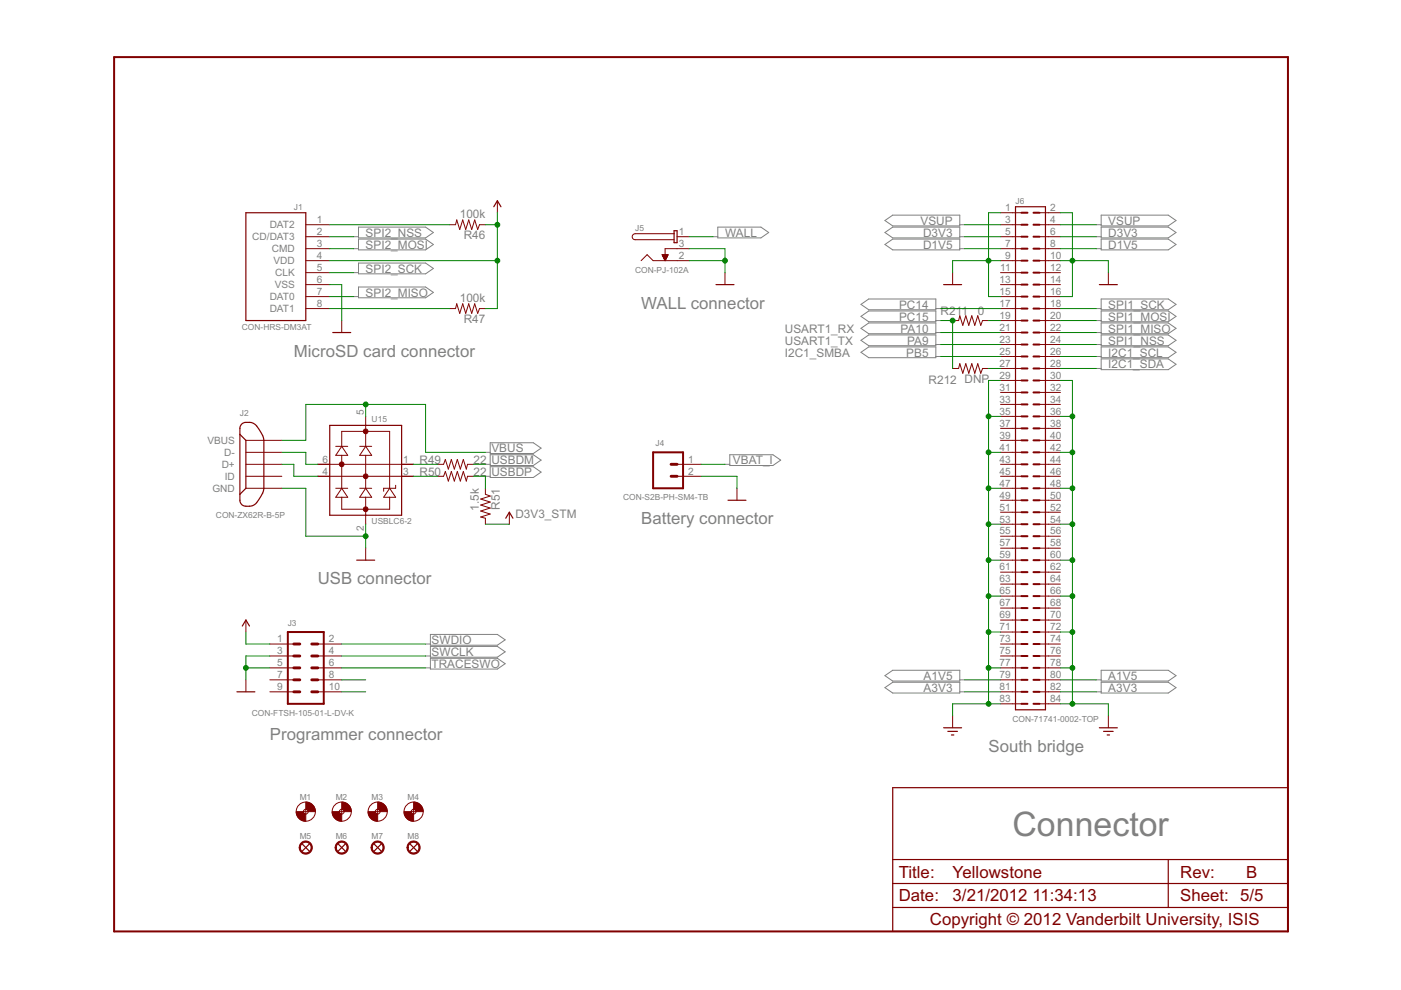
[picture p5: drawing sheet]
<svg xmlns="http://www.w3.org/2000/svg" width="297mm" height="210mm" viewBox="0 0 297 210" stroke-linecap="round" stroke-linejoin="round" font-family="sans-serif">
<g fill="none" stroke="#808080" stroke-width=".21">
<path d="M75 57.8h1M75 52.7h1M75 50.2h1M76 48.2h14.2l1.7 1.1-1.7 1.1h-14.2zM76 50.7h14.2l1.7 1.1-1.7 1.2h-14.2zM76 55.8h14.2l1.7 1.1-1.7 1.2h-14.2zM151.2 50.2h1M152.2 48.2h9.1l1.7 1.1-1.7 1.1h-9.1zM187.6 51.8l1.7-1.1h14.2v2.3h-14.2zM187.6 49.3l1.7-1.1h14.2v2.2h-14.2zM187.6 46.8l1.7-1.2h14.2v2.3h-14.2zM203.5 52.7h1"/>
<path d="M203.5 50.2h1M203.5 47.6h1M232.5 52.7h1M232.5 50.2h1M232.5 47.6h1M233.5 50.7h14.2l1.6 1.1-1.6 1.2h-14.2zM233.5 48.2h14.2l1.6 1.1-1.6 1.1h-14.2zM233.5 45.6h14.2l1.6 1.2-1.6 1.1h-14.2zM75 62.9h1M76 60.9h14.2l1.7 1.1-1.7 1.1h-14.2zM182.5 72.2l1.7-1.2h14.2v2.3h-14.2zM182.5 64.5l1.7-1.1h14.2v2.3h-14.2z"/>
<path d="M182.5 69.6l1.7-1.1h14.2v2.3h-14.2zM182.5 67.1l1.7-1.2h14.2v2.3h-14.2zM182.5 74.7l1.7-1.1h14.2v2.2h-14.2zM198.4 73h1M198.4 65.4h1M198.4 70.5h1M198.4 68h1M198.4 75.6h1M232.5 73h1M232.5 65.4h1M232.5 70.5h1M232.5 68h1"/>
<path d="M232.5 75.6h1M232.5 78.1h1M233.5 63.4h14.2l1.6 1.1-1.6 1.2h-14.2zM233.5 65.9h14.2l1.6 1.2-1.6 1.1h-14.2zM233.5 68.5h14.2l1.6 1.1-1.6 1.2h-14.2zM233.5 71h14.2l1.6 1.2-1.6 1.1h-14.2zM233.5 73.6h14.2l1.6 1.1-1.6 1.1h-14.2zM233.5 76.1h14.2l1.6 1.1-1.6 1.2h-14.2zM102.9 95.9h1M102.9 98.4h1M103.9 93.9h9.2l1.6 1.1-1.6 1.2h-9.2zM103.9 96.4h9.2l1.6 1.2-1.6 1.1h-9.2z"/>
<path d="M103.9 99h9.2l1.6 1.1-1.6 1.1h-9.2zM153.7 98.4h1M154.7 96.4h9.2l1.6 1.2-1.6 1.1h-9.2zM102.9 101h1M90.2 136.5h1M90.2 139.1h1M91.2 134.5h14.3l1.6 1.2-1.6 1.1h-14.3zM91.2 137.1h14.3l1.6 1.1-1.6 1.1h-14.3zM91.2 139.6h14.3l1.6 1.1-1.6 1.2h-14.3zM90.2 141.6h1M187.6 143.3l1.7-1.2h14.2v2.3h-14.2zM187.6 145.8l1.7-1.1h14.2v2.2h-14.2z"/>
<path d="M203.5 144.1h1M203.5 146.7h1M232.5 144.1h1M232.5 146.7h1M233.5 142.1h14.2l1.6 1.2-1.6 1.1h-14.2zM233.5 144.7h14.2l1.6 1.1-1.6 1.1h-14.2z"/>
</g>
<g fill="none" stroke="#800000" stroke-width=".42">
<path d="M24.2 12.1h248.9v185.4h-248.9zM216.6 45.1h1.2M216.6 47.6h1.2M216.6 50.2h1.2M216.6 52.7h1.2M216.6 55.3h1.2M216.6 57.8h1.2M219.1 45.1h1.3M219.1 47.6h1.3M219.1 50.2h1.3M219.1 52.7h1.3M219.1 55.3h1.3"/>
<path d="M219.1 57.8h1.3M216.6 60.3h1.2M216.6 62.9h1.2M216.6 65.4h1.2M216.6 68h1.2M216.6 70.5h1.2M216.6 73h1.2M216.6 75.6h1.2M216.6 78.1h1.2M219.1 60.3h1.3M219.1 62.9h1.3M219.1 65.4h1.3"/>
<path d="M219.1 68h1.3M219.1 70.5h1.3M219.1 73h1.3M219.1 75.6h1.3M219.1 78.1h1.3M138.5 95.9h6.3v7.6h-6.3zM216.6 95.9h1.2M216.6 80.7h1.2M216.6 83.2h1.2M216.6 85.7h1.2M216.6 88.3h1.2M216.6 90.8h1.2"/>
<path d="M216.6 93.4h1.2M216.6 98.4h1.2M219.1 95.9h1.3M219.1 80.7h1.3M219.1 83.2h1.3M219.1 85.7h1.3M219.1 88.3h1.3M219.1 90.8h1.3M219.1 93.4h1.3M219.1 98.4h1.3M216.6 103.5h1.2M216.6 101h1.2"/>
<path d="M216.6 106.1h1.2M216.6 108.6h1.2M216.6 111.1h1.2M216.6 113.7h1.2M216.6 116.2h1.2M216.6 118.8h1.2M219.1 103.5h1.3M219.1 101h1.3M219.1 106.1h1.3M219.1 108.6h1.3M219.1 111.1h1.3M219.1 113.7h1.3"/>
<path d="M219.1 116.2h1.3M219.1 118.8h1.3M61 134h7.6v15.2h-7.6zM216.6 134h1.2M216.6 121.3h1.2M216.6 123.8h1.2M216.6 126.4h1.2M216.6 128.9h1.2M216.6 131.5h1.2M216.6 136.5h1.2M216.6 139.1h1.2M219.1 134h1.3"/>
<path d="M219.1 121.3h1.3M219.1 123.8h1.3M219.1 126.4h1.3M219.1 128.9h1.3M219.1 131.5h1.3M219.1 136.5h1.3M219.1 139.1h1.3M216.6 149.2h1.2M216.6 141.6h1.2M216.6 144.1h1.2M216.6 146.7h1.2M219.1 149.2h1.3"/>
<path d="M219.1 141.6h1.3M219.1 144.1h1.3M219.1 146.7h1.3"/>
</g>
<g fill="none" stroke="#800000" stroke-width=".25">
<path d="M52.1 45.1h12.7v22.9h-12.7zM104.7 43.8l.8-1.2 .7 1.2M142.9 48.9h.7v2.6h-.7zM215.3 43.8h6.4v106.7h-6.4zM70.5 70.5h3.9M151.8 60.3h3.8M200.1 60.3h3.8M233.1 60.3h3.8M50.9 92.1l1.2 1.3v10.1l-1.2 1.3M51.3 89.8a2.52 2.52 0 0 1 3.6 1.2l.8 1.4 .2 1v10.1a6.1 6.1 0 0 1-2.3 3.7 1.91 1.91 0 0 1-2.7-.9v-15.5l.1-.5zM69.9 90.2h15.3v19h-15.3zM75.6 118.8h3.8"/>
<path d="M107.2 109.9l.8-1.3 .8 1.3M154.3 106.1h3.9M51.4 132.7l.7-1.2 .8 1.2M50.2 146.7h3.8M200.1 154.3h3.8M201 155.1h2M201.7 155.8h.5M233.1 154.3h3.8M234 155.1h2M234.7 155.8h.5M64.1 178.9l1.5 1.6M65.6 178.9l-1.5 1.6"/>
<path d="M71.7 178.9l1.5 1.6M73.2 178.9l-1.5 1.6M79.3 178.9l1.5 1.6M80.8 178.9l-1.5 1.6M86.9 178.9l1.6 1.6M88.5 178.9l-1.6 1.6M189.3 167h83.8v30.5h-83.8zM189.3 192.4h83.8M189.3 187.3h83.8M189.3 182.2h83.8M247.7 182.2v10.2"/>
</g>
<g fill="none" stroke="#800000" stroke-width=".21">
<path d="M64.8 47.6h5.1M64.8 50.2h5.1M64.8 52.7h5.1M64.8 55.3h5.1M64.8 57.8h5.1M95.3 47.6h1.3l.2-1 .7 2.1 .6-2.1 .6 2.1 .7-2.1 .6 2.1 .6-2.1 .7 2.1 .4-1.1h1.2M105.5 42.6v2.5M135.9 55.3l1.3-1.3 1.3 1.3h7.6M140.4 54h1.2l-.6 1.3zM140.4 54h1.2M140.4 54.1h1.2M140.5 54.2h1.1"/>
<path d="M140.5 54.2h1M140.5 54.3h1M140.6 54.4h.9M140.6 54.4h.8M140.6 54.5h.8M140.7 54.5h.7M140.7 54.6h.7M140.7 54.7h.6M140.8 54.8h.5M140.8 54.8h.4M140.8 54.9h.4M140.9 55h.3"/>
<path d="M140.9 55h.2M140.9 55.1h.2M141 55.2h.1M142.9 49.6h-8.2a.63 .63 0 0 0-.7 .6 .63 .63 0 0 0 .7 .6h8.2M143.6 50.2h2.5M146.1 52.7h-5.1v2.6M153.7 57.8v2.5M202 57.8v2.5M212.1 47.6h4.5M212.1 50.2h4.5M212.1 52.7h4.5M212.1 55.3h4.5"/>
<path d="M212.1 57.8h4.5M212.1 45.1h4.5M220.4 47.6h4.4M220.4 50.2h4.4M220.4 52.7h4.4M220.4 55.3h4.4M220.4 57.8h4.4M220.4 45.1h4.4M235 57.8v2.5M64.8 60.3h5.1M64.8 62.9h5.1M64.8 65.4h5.1"/>
<path d="M72.5 68v2.5M95.3 65.4h1.3l.2-1 .7 2 .6-2 .6 2 .7-2 .6 2 .6-2 .7 2 .4-1h1.2M202 68h1.2l.3-1 .6 2 .7-2 .6 2 .6-2 .7 2 .6-2 .6 2 .4-1h1.3M202 78.1h1.2l.3-1 .6 2 .7-2 .6 2 .6-2 .7 2 .6-2 .6 2 .4-1h1.3M212.1 60.3h4.5M212.1 62.9h4.5M212.1 65.4h4.5M212.1 68h4.5M212.1 70.5h4.5M212.1 73h4.5M212.1 75.6h4.5M212.1 78.1h4.5"/>
<path d="M220.4 60.3h4.4M220.4 62.9h4.4M220.4 65.4h4.4M220.4 68h4.4M220.4 70.5h4.4M220.4 73h4.4M220.4 75.6h4.4M220.4 78.1h4.4M52.1 93.4h7.7M52.1 95.9h7.7M52.1 98.4h7.7M67.4 98.4h20.3"/>
<path d="M71.2 94.6h2.5M72.5 94.6v-3.1h10.1v12M72.5 96.5v7M72.5 94.6l1.2 1.9h-2.5zM76.3 94.6h2.5M77.5 88.3v6.3M77.5 96.5v7M77.5 94.6l1.3 1.9h-2.5zM92.8 98.4h1.2l.4-1 .7 2.1 .6-2.1 .6 2.1 .7-2.1 .6 2.1 .6-2.1 .7 2.1 .2-1.1h1.3M143.6 98.4h5M212.1 93.4h4.5M212.1 95.9h4.5"/>
<path d="M212.1 98.4h4.5M212.1 80.7h4.5M212.1 83.2h4.5M212.1 85.7h4.5M212.1 88.3h4.5M212.1 90.8h4.5M220.4 93.4h4.4M220.4 95.9h4.4M220.4 98.4h4.4M220.4 80.7h4.4M220.4 83.2h4.4M220.4 85.7h4.4"/>
<path d="M220.4 88.3h4.4M220.4 90.8h4.4M52.1 101h7.7M52.1 103.5h7.7M67.4 101h20.3M71.2 103.5h2.5M72.5 105.4v2.6h10.1v-2.6M72.5 103.5l1.2 1.9h-2.5zM76.3 103.5h2.5M77.5 105.4v5.7M77.5 116.2v2.6M77.5 103.5l1.3 1.9h-2.5z"/>
<path d="M82.6 103.5l1.3 1.9h-2.6zM83.9 102.9v.6h-2.6v.7M92.8 101h1.2l.4-1 .7 2 .6-2 .6 2 .7-2 .6 2 .6-2 .7 2 .2-1h1.3M102.9 103.5v1.3l1 .4-2 .6 2 .6-2 .7 2 .6-2 .7 2 .6-2 .6 1 .3v1.2M108 108.6v2.5M143.6 101h5M156.3 103.5v2.6M212.1 101h4.5M212.1 103.5h4.5M212.1 106.1h4.5M212.1 108.6h4.5M212.1 111.1h4.5"/>
<path d="M212.1 113.7h4.5M212.1 116.2h4.5M212.1 118.8h4.5M220.4 101h4.4M220.4 103.5h4.4M220.4 106.1h4.4M220.4 108.6h4.4M220.4 111.1h4.4M220.4 113.7h4.4M220.4 116.2h4.4M220.4 118.8h4.4M52.1 131.5v2.5"/>
<path d="M57.2 136.5h5.1M57.2 139.1h5.1M67.4 136.5h5.1M67.4 139.1h5.1M212.1 136.5h4.5M212.1 139.1h4.5M212.1 121.3h4.5M212.1 123.8h4.5M212.1 126.4h4.5M212.1 128.9h4.5M212.1 131.5h4.5M212.1 134h4.5"/>
<path d="M220.4 136.5h4.4M220.4 139.1h4.4M220.4 121.3h4.4M220.4 123.8h4.4M220.4 126.4h4.4M220.4 128.9h4.4M220.4 131.5h4.4M220.4 134h4.4M52.1 144.1v2.6M57.2 141.6h5.1M57.2 144.1h5.1M57.2 146.7h5.1"/>
<path d="M67.4 141.6h5.1M67.4 144.1h5.1M67.4 146.7h5.1M202 151.8v2.5M212.1 141.6h4.5M212.1 144.1h4.5M212.1 146.7h4.5M212.1 149.2h4.5M220.4 141.6h4.4M220.4 144.1h4.4M220.4 146.7h4.4M220.4 149.2h4.4"/>
<path d="M235 151.8v2.5M64.3 172.1h1M64.8 171.6v1M71.9 172.1h1.1M72.5 171.6v1M79.6 172.1h1M80.1 171.6v1M87.2 172.1h1M87.7 171.6v1"/>
<circle cx="64.8" cy="172.1" r="2.03"/>
<circle cx="64.8" cy="172.1" r=".51"/>
<circle cx="72.5" cy="172.1" r="2.03"/>
<circle cx="72.5" cy="172.1" r=".51"/>
<circle cx="80.1" cy="172.1" r="2.03"/>
<circle cx="80.1" cy="172.1" r=".51"/>
<circle cx="87.7" cy="172.1" r="2.03"/>
<circle cx="87.7" cy="172.1" r=".51"/>
</g>
<g fill="#800000" stroke="#800000" stroke-width=".21">
<path d="M64.8 170.1a2.04 2.04 0 0 1 2.1 2h-1.6l-.1-.3-.4-.2z" fill-rule="evenodd"/>
<path d="M62.8 172.1h1.5l.1 .3 .4 .2v1.5a2 2 0 0 1-2-2z" fill-rule="evenodd"/>
<path d="M72.5 170.1a2.04 2.04 0 0 1 2 2h-1.5l-.1-.3-.4-.2z" fill-rule="evenodd"/>
<path d="M70.4 172.1h1.5l.1 .3 .5 .2v1.5a2 2 0 0 1-2.1-2z" fill-rule="evenodd"/>
<path d="M80.1 170.1a2.04 2.04 0 0 1 2 2h-1.5l-.1-.3-.4-.2z" fill-rule="evenodd"/>
<path d="M78 172.1h1.6l.1 .3 .4 .2v1.5a1.97 1.97 0 0 1-2.1-2z" fill-rule="evenodd"/>
<path d="M87.7 170.1a2.04 2.04 0 0 1 2 2h-1.5l-.1-.3-.4-.2z" fill-rule="evenodd"/>
<path d="M85.7 172.1h1.5l.2 .4 .3 .1v1.5a1.97 1.97 0 0 1-2-2z" fill-rule="evenodd"/>
<path d="M63.8 178.8a1.39 1.39 0 0 1 2.2 .2 1.39 1.39 0 0 1-.8 2.1 1.39 1.39 0 0 1-1.8-1.4h.3a1.14 1.14 0 0 1 1.7-.9 1.14 1.14 0 0 1 .1 1.9 1.14 1.14 0 0 1-1.8-.7v-.3h-.3z" fill-rule="evenodd"/>
<path d="M71.4 178.8a1.39 1.39 0 0 1 2.2 .2 1.39 1.39 0 0 1-.8 2.1 1.39 1.39 0 0 1-1.7-1.4h.2a1.14 1.14 0 0 1 1.7-.9 1.14 1.14 0 0 1 .1 1.9 1.14 1.14 0 0 1-1.8-.7v-.3h-.2z" fill-rule="evenodd"/>
<path d="M79.1 178.8a1.39 1.39 0 0 1 2.2 .2 1.39 1.39 0 0 1-.9 2.1 1.39 1.39 0 0 1-1.7-1.4h.2a1.14 1.14 0 0 1 1.7-.9 1.14 1.14 0 0 1 .2 1.9 1.14 1.14 0 0 1-1.8-.7l-.1-.3h-.2z" fill-rule="evenodd"/>
<path d="M86.7 178.8a1.4 1.4 0 0 1 2.2 .1 1.4 1.4 0 0 1-.8 2.1 1.4 1.4 0 0 1-1.8-1.3h.3a1.14 1.14 0 0 1 1.6-.9 1.14 1.14 0 0 1 .2 1.9 1.14 1.14 0 0 1-1.8-.7v-.3h-.3z" fill-rule="evenodd"/>
<circle cx="77.5" cy="101" r=".51"/>
<circle cx="72.5" cy="98.4" r=".51"/>
<circle cx="77.5" cy="91.5" r=".51"/>
<circle cx="77.5" cy="108" r=".51"/>
</g>
<path d="M142.3 98.4h1.3M142.3 101h1.3M62.3 139.1h1.3M62.3 136.5h1.3M66.1 139.1h1.3M66.1 136.5h1.3M62.3 141.6h1.3M62.3 146.7h1.3M62.3 144.1h1.3M66.1 141.6h1.3M66.1 146.7h1.3M66.1 144.1h1.3" fill="none" stroke="#800000" stroke-width=".61"/>
<g fill="none" stroke="#008000" stroke-width=".21">
<path d="M69.9 55.3h35.6M69.9 52.7h5.1M69.9 47.6h25.4M69.9 50.2h5.1M69.9 57.8h5.1M102.9 47.6h2.6M105.5 45.1v20.3h-2.6M146.1 55.3h7.6M146.1 52.7h7.6v5.1M146.1 50.2h5.1M204.5 52.7h7.6M204.5 47.6h7.6"/>
<path d="M204.5 50.2h7.6M212.1 55.3h-10.1v2.5M212.1 45.1h-2.5v17.8h2.5M224.8 55.3h10.2v2.5M224.8 52.7h7.7M224.8 45.1h2.6v17.8h-2.6M224.8 47.6h7.7M224.8 50.2h7.7M69.9 60.3h2.6v7.7M69.9 62.9h5.1M69.9 65.4h25.4M199.4 68h2.6v10.1"/>
<path d="M199.4 65.4h12.7M199.4 75.6h12.7M199.4 73h12.7M199.4 70.5h12.7M209.6 78.1h2.5M209.6 68h2.5M224.8 65.4h7.7M224.8 75.6h7.7M224.8 78.1h7.7M224.8 73h7.7M224.8 70.5h7.7M224.8 68h7.7"/>
<path d="M59.8 93.4h5v-7.7h25.4v10.2h12.7M59.8 95.9h5v2.5h2.6M59.8 98.4h2.5v2.6h5.1M77.5 85.7v2.6M87.7 98.4h5.1M100.4 98.4h2.5M148.6 98.4h5.1M209.6 95.9h2.5M209.6 88.3h2.5M212.1 80.7h-2.5v68.5M224.8 95.9h2.6M224.8 80.7h2.6v68.5"/>
<path d="M224.8 88.3h2.6M59.8 103.5h5v10.2h12.7M77.5 111.1v5.1M87.7 101h5.1M100.4 101h2.5v2.5M102.9 111.1h5.1M148.6 101h7.7v2.5M209.6 103.5h2.5M209.6 111.1h2.5M209.6 118.8h2.5M224.8 103.5h2.6M224.8 111.1h2.6"/>
<path d="M224.8 118.8h2.6M52.1 134v2.5h5.1M57.2 139.1h-5.1v5M72.5 139.1h17.7M72.5 136.5h17.7M209.6 134h2.5M209.6 126.4h2.5M224.8 134h2.6M224.8 126.4h2.6M52.1 141.6h5.1M72.5 141.6h17.7M72.5 146.7h5"/>
<path d="M72.5 144.1h5M204.5 146.7h7.6M204.5 144.1h7.6M209.6 141.6h2.5M212.1 149.2h-10.1v2.6M224.8 141.6h2.6M224.8 149.2h10.2v2.6M224.8 146.7h7.7M224.8 144.1h7.7"/>
</g>
<g fill="#008000" stroke="#008000" stroke-width=".21">
<circle cx="77.5" cy="85.7" r=".51"/>
<circle cx="52.1" cy="141.6" r=".51"/>
<circle cx="153.7" cy="55.3" r=".51"/>
<circle cx="209.6" cy="55.3" r=".51"/>
<circle cx="227.4" cy="55.3" r=".51"/>
<circle cx="77.5" cy="113.7" r=".51"/>
<circle cx="105.5" cy="47.6" r=".51"/>
<circle cx="105.5" cy="55.3" r=".51"/>
<circle cx="227.4" cy="149.2" r=".51"/>
<circle cx="227.4" cy="141.6" r=".51"/>
<circle cx="227.4" cy="134" r=".51"/>
<circle cx="227.4" cy="126.4" r=".51"/>
<circle cx="227.4" cy="118.8" r=".51"/>
<circle cx="227.4" cy="111.1" r=".51"/>
<circle cx="227.4" cy="103.5" r=".51"/>
<circle cx="227.4" cy="95.9" r=".51"/>
<circle cx="227.4" cy="88.3" r=".51"/>
<circle cx="209.6" cy="149.2" r=".51"/>
<circle cx="209.6" cy="88.3" r=".51"/>
<circle cx="209.6" cy="95.9" r=".51"/>
<circle cx="209.6" cy="103.5" r=".51"/>
<circle cx="209.6" cy="111.1" r=".51"/>
<circle cx="209.6" cy="118.8" r=".51"/>
<circle cx="209.6" cy="126.4" r=".51"/>
<circle cx="209.6" cy="134" r=".51"/>
<circle cx="209.6" cy="141.6" r=".51"/>
<circle cx="202" cy="68" r=".51"/>
</g>
<text font-size="8" fill="#808080" x="214.7" y="177.2">Connector</text>
<g font-size="4" fill="#808080">
<text x="135.9" y="65.4">WALL connector</text>
<text x="62.3" y="75.6">MicroSD card connector</text>
<text x="135.9" y="111.1">Battery connector</text>
<text x="67.4" y="123.8">USB connector</text>
<text x="57.2" y="156.9">Programmer connector</text>
<text x="209.6" y="159.4">South bridge</text>
</g>
<g font-size="4" fill="#800000">
<text x="190.5" y="191.1">Date:</text>
<text x="190.5" y="186.1">Title:</text>
<text x="202" y="191.1">3/21/2012</text>
<text x="202" y="186.1">Yellowstone</text>
<text x="218.9" y="191.1">11:34:13</text>
<text x="250.2" y="191.1">Sheet: 5/5</text>
<text x="250.2" y="186.1">Rev:</text>
<text x="264.2" y="186.1">B</text>
<text x="197.1" y="196.2">Copyright © 2012 Vanderbilt University, ISIS</text>
</g>
<g font-size="2.8" fill="#808080">
<text x="97.5" y="46.3">100k</text>
<text x="195.2" y="47.7">VSUP</text>
<text x="235" y="47.7">VSUP</text>
<text x="77.5" y="50.2">SPI2_NSS</text>
<text x="77.5" y="52.7">SPI2_MOSI</text>
<text x="98.3" y="50.7">R46</text>
<text x="153.7" y="50.2">WALL</text>
<text x="195.7" y="52.7">D1V5</text>
<text x="195.7" y="50.2">D3V3</text>
<text x="235" y="52.7">D1V5</text>
<text x="235" y="50.2">D3V3</text>
<text x="77.5" y="57.8">SPI2_SCK</text>
<text x="77.5" y="62.9">SPI2_MISO</text>
<text x="97.5" y="64">100k</text>
<text x="190.6" y="65.4">PC14</text>
<text x="235" y="65.4">SPI1_SCK</text>
<text x="98.3" y="68.5">R47</text>
<text x="166.4" y="70.5">USART1_RX</text>
<text x="190.6" y="68">PC15</text>
<text x="190.9" y="70.5">PA10</text>
<text x="199.4" y="66.7">R211</text>
<text x="207.3" y="66.8">0</text>
<text x="235" y="70.5">SPI1_MISO</text>
<text x="235" y="68">SPI1_MOSI</text>
<text x="166.4" y="73">USART1_TX</text>
<text x="166.4" y="75.6">I2C1_SMBA</text>
<text x="192.1" y="75.6">PB5</text>
<text x="192.3" y="73">PA9</text>
<text x="235" y="75.6">I2C1_SCL</text>
<text x="235" y="73">SPI1_NSS</text>
<text x="196.9" y="81.4">R212 DNP</text>
<text x="235" y="78.1">I2C1_SDA</text>
<text x="104.2" y="95.9">VBUS</text>
<text x="89" y="98.4">R49</text>
<text x="89" y="101">R50</text>
<text x="100.4" y="98.4">22</text>
<text x="100.4" y="101">22</text>
<text x="104.2" y="98.4">USBDM</text>
<text x="104.2" y="101">USBDP</text>
<text x="155.4" y="98.4">VBAT_I</text>
<text x="101.5" y="108.3" transform="rotate(-90 101.5 108.3)">1.5k</text>
<text x="106" y="108.1" transform="rotate(-90 106 108.1)">R51</text>
<text x="109.3" y="109.9">D3V3_STM</text>
<text x="91.5" y="136.5">SWDIO</text>
<text x="91.5" y="139.1">SWCLK</text>
<text x="91.5" y="141.6">TRACESWO</text>
<text x="195.8" y="146.7">A3V3</text>
<text x="195.8" y="144.2">A1V5</text>
<text x="235" y="146.7">A3V3</text>
<text x="235" y="144.2">A1V5</text>
</g>
<g font-size="2.4" fill="#808080">
<text x="67.2" y="47.3">1</text>
<text x="213.1" y="44.8">1</text>
<text x="213.1" y="47.3">3</text>
<text x="222.6" y="44.8">2</text>
<text x="222.6" y="47.3">4</text>
<text x="53.5" y="51">CD/DAT3</text>
<text x="57.2" y="48.4">DAT2</text>
<text x="57.6" y="53.5">CMD</text>
<text x="67.2" y="49.8">2</text>
<text x="67.2" y="52.4">3</text>
<text x="143.9" y="49.8">1</text>
<text x="143.9" y="52.4">3</text>
<text x="213.1" y="49.8">5</text>
<text x="213.1" y="52.4">7</text>
<text x="222.6" y="49.8">6</text>
<text x="222.6" y="52.4">8</text>
<text x="58" y="56">VDD</text>
<text x="58.3" y="58.6">CLK</text>
<text x="67.2" y="54.9">4</text>
<text x="67.2" y="57.5">5</text>
<text x="67.2" y="60">6</text>
<text x="143.9" y="54.9">2</text>
<text x="211.9" y="60">13</text>
<text x="212.1" y="57.5">11</text>
<text x="213.1" y="54.9">9</text>
<text x="222.6" y="54.9">10</text>
<text x="222.6" y="57.5">12</text>
<text x="222.6" y="60">14</text>
<text x="57.2" y="63.7">DAT0</text>
<text x="58.2" y="61.1">VSS</text>
<text x="67.2" y="62.5">7</text>
<text x="67.2" y="65.1">8</text>
<text x="211.9" y="62.5">15</text>
<text x="211.9" y="65.1">17</text>
<text x="222.6" y="62.5">16</text>
<text x="222.6" y="65.1">18</text>
<text x="57.2" y="66.2">DAT1</text>
<text x="211.9" y="67.6">19</text>
<text x="211.9" y="70.2">21</text>
<text x="222.6" y="67.6">20</text>
<text x="222.6" y="70.2">22</text>
<text x="211.9" y="72.7">23</text>
<text x="211.9" y="75.2">25</text>
<text x="211.9" y="77.8">27</text>
<text x="222.6" y="72.7">24</text>
<text x="222.6" y="75.2">26</text>
<text x="222.6" y="77.8">28</text>
<text x="211.9" y="80.3">29</text>
<text x="211.9" y="82.9">31</text>
<text x="222.6" y="80.3">30</text>
<text x="222.6" y="82.9">32</text>
<text x="77.2" y="87.9" transform="rotate(-90 77.2 87.9)">5</text>
<text x="211.9" y="85.4">33</text>
<text x="211.9" y="87.9">35</text>
<text x="222.6" y="85.4">34</text>
<text x="222.6" y="87.9">36</text>
<text x="44" y="94.1">VBUS</text>
<text x="211.9" y="90.5">37</text>
<text x="211.9" y="93">39</text>
<text x="211.9" y="95.5">41</text>
<text x="222.6" y="90.5">38</text>
<text x="222.6" y="93">40</text>
<text x="222.6" y="95.5">42</text>
<text x="47" y="99.2">D+</text>
<text x="47.5" y="96.7">D-</text>
<text x="47.7" y="101.7">ID</text>
<text x="68.4" y="98.1">6</text>
<text x="68.4" y="100.6">4</text>
<text x="85.5" y="98.1">1</text>
<text x="85.5" y="100.6">3</text>
<text x="145.9" y="98.1">1</text>
<text x="145.9" y="100.6">2</text>
<text x="211.9" y="98.1">43</text>
<text x="211.9" y="100.6">45</text>
<text x="222.6" y="98.1">44</text>
<text x="222.6" y="100.6">46</text>
<text x="45" y="104.3">GND</text>
<text x="211.9" y="103.2">47</text>
<text x="211.9" y="105.7">49</text>
<text x="222.6" y="103.2">48</text>
<text x="222.6" y="105.7">50</text>
<text x="77.2" y="112.7" transform="rotate(-90 77.2 112.7)">2</text>
<text x="211.9" y="108.2">51</text>
<text x="211.9" y="110.8">53</text>
<text x="211.9" y="113.3">55</text>
<text x="222.6" y="108.2">52</text>
<text x="222.6" y="110.8">54</text>
<text x="222.6" y="113.3">56</text>
<text x="211.9" y="115.9">57</text>
<text x="211.9" y="118.4">59</text>
<text x="222.6" y="115.9">58</text>
<text x="222.6" y="118.4">60</text>
<text x="211.9" y="120.9">61</text>
<text x="211.9" y="123.5">63</text>
<text x="222.6" y="120.9">62</text>
<text x="222.6" y="123.5">64</text>
<text x="211.9" y="126">65</text>
<text x="211.9" y="128.6">67</text>
<text x="211.9" y="131.1">69</text>
<text x="222.6" y="126">66</text>
<text x="222.6" y="128.6">68</text>
<text x="222.6" y="131.1">70</text>
<text x="58.8" y="136.2">1</text>
<text x="69.7" y="136.2">2</text>
<text x="211.9" y="133.6">71</text>
<text x="211.9" y="136.2">73</text>
<text x="222.6" y="133.6">72</text>
<text x="222.6" y="136.2">74</text>
<text x="58.8" y="138.7">3</text>
<text x="58.8" y="141.3">5</text>
<text x="58.8" y="143.8">7</text>
<text x="69.7" y="138.7">4</text>
<text x="69.7" y="141.3">6</text>
<text x="69.7" y="143.8">8</text>
<text x="211.9" y="138.7">75</text>
<text x="211.9" y="141.3">77</text>
<text x="211.9" y="143.8">79</text>
<text x="222.6" y="138.7">76</text>
<text x="222.6" y="141.3">78</text>
<text x="222.6" y="143.8">80</text>
<text x="58.8" y="146.3">9</text>
<text x="69.7" y="146.3">10</text>
<text x="211.9" y="146.3">81</text>
<text x="211.9" y="148.9">83</text>
<text x="222.6" y="146.3">82</text>
<text x="222.6" y="148.9">84</text>
</g>
<g font-size="2" fill="#808080">
<text x="62.3" y="44.5">J1</text>
<text x="215.3" y="43.2">J6</text>
<text x="134.7" y="48.9">J5</text>
<text x="134.7" y="57.8">CON-PJ-102A</text>
<text x="51.3" y="69.9">CON-HRS-DM3AT</text>
<text x="50.9" y="88.3">J2</text>
<text x="78.8" y="89.6">U15</text>
<text x="139" y="94.6">J4</text>
<text x="132.1" y="106.1">CON-S2B-PH-SM4-TB</text>
<text x="45.8" y="109.9">CON-ZX62R-B-5P</text>
<text x="78.8" y="111.1">USBLC6-2</text>
<text x="61" y="132.7">J3</text>
<text x="53.4" y="151.8">CON-FTSH-105-01-L-DV-K</text>
<text x="214.7" y="153">CON-71741-0002-TOP</text>
<text x="63.6" y="169.6">M1</text>
<text x="71.2" y="169.6">M2</text>
<text x="78.8" y="169.6">M3</text>
<text x="86.4" y="169.6">M4</text>
<text x="63.6" y="177.8">M5</text>
<text x="71.2" y="177.8">M6</text>
<text x="78.8" y="177.8">M7</text>
<text x="86.4" y="177.8">M8</text>
</g>
</svg>
